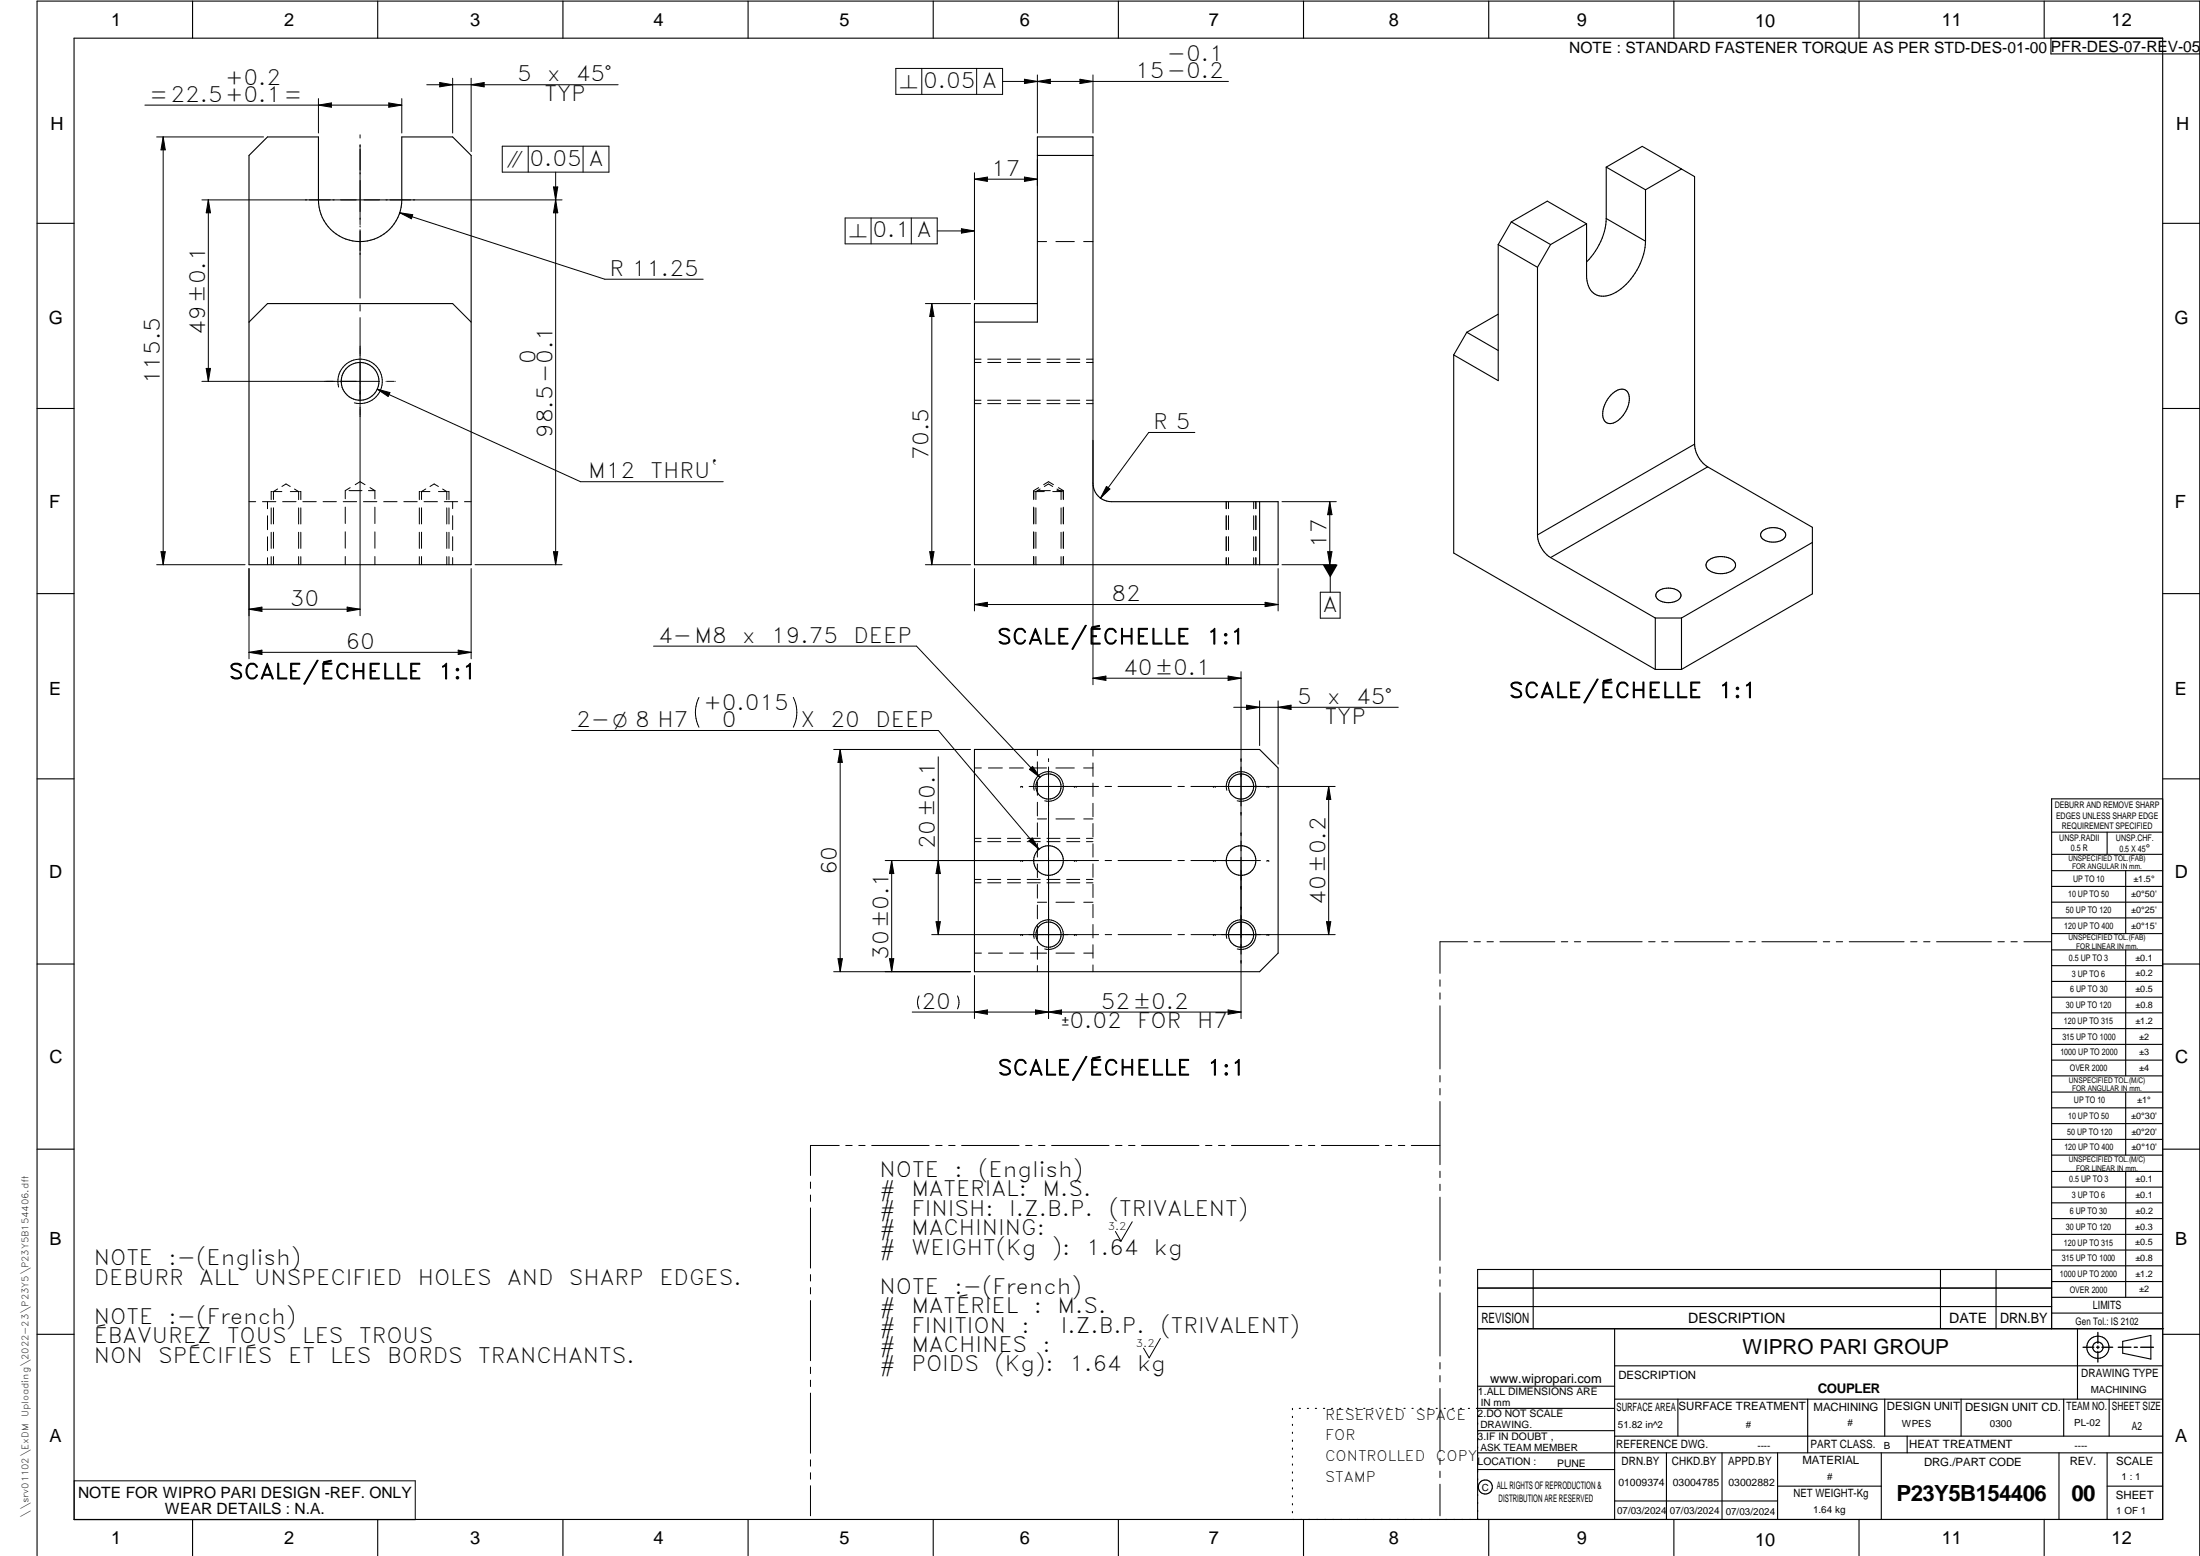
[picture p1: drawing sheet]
<svg xmlns="http://www.w3.org/2000/svg" width="594mm" height="420mm" viewBox="0 0 594 420" stroke-linecap="round" stroke-linejoin="round" font-family="sans-serif">
<g fill="none" stroke="#000" stroke-width=".3">
<path d="M20 10.3h564v400h-564zM52 .3v10M102 .3v10M152 .3v10M202 .3v10M252 .3v10M302 .3v10M352 .3v10M402 .3v10M452 .3v10M502 .3v10M552 .3v10"/>
<path d="M553.8 10.3v4.3h40.3M72.2 37h13.8v17a11.3 11.3 0 0 0 11.2 11.2 11.3 11.3 0 0 0 11.3-11.2v-17h13.7l5 5v110.5h-60v-110.5zM280.1 42h15M408.1 59.9l9.7-5.6 10.6 6.1M408.1 59.9l10.6 6.1M408.1 59.9l-3.5 6.1M433.7 45.1l9.8-5.6 10.6 6.1M433.7 59a17.8 17.8 0 0 1-5.3 11.7M433.7 45.1v13.9M433.7 45.1l10.6 6.1M433.7 59l10.6 6.1M444.3 51.2v13.9"/>
<path d="M454.1 45.6l3.5 2.1v72.2M454.1 45.6l-9.8 5.6M10 60.3h10M404.6 66v36.8l-12-7M404.6 66l10.6 6.2M415.2 72.2v72.2M418.7 66l-3.5 6.2M428.4 60.4l-9.7 5.6M428.4 60.4v13.9a5.2 5.2 0 0 0 3.4 5.6 9.1 9.1 0 0 0 8-3.8 17.8 17.8 0 0 0 4.5-11M584 60.3h10M67.2 87l5-5h50l5 5M280.1 82h-17v70.5h82v-17h-45a5 5 0 0 1-5-5v-93.5h-15v50h-17"/>
<path d="M392.6 95.8v53.5l54.4 31.5M396.1 89.7l-3.5 6.1M396.1 89.7l8.5 4.9M404.6 84.8l-8.5 4.9M10 110.3h10M435.1 106.6a3.5 3.5 0 0 1 3.8-1.3 3.7 3.7 0 0 1 .7 4.6 6.4 6.4 0 0 1-4.8 4.5 2.45 2.45 0 0 1-2-3.3 8.3 8.3 0 0 1 2.3-4.5zM457.6 119.9a7.9 7.9 0 0 0 3.5 6.2M457.6 119.9l-42.4 24.5M584 110.3h10M340.1 135.5v17M461.1 126.1l28.3 16.3v18l-35.3 20.4M461.1 126.1l-42.4 24.5"/>
<path d="M415.2 144.4a7.9 7.9 0 0 0 3.5 6.2M418.7 150.6l28.3 16.3M447.5 159.9a4.7 4.7 0 0 1 6.3 .2 1.6 1.6 0 0 1-1.3 2.2 4.6 4.6 0 0 1-5.2-.9l-.2-.6zM461.2 151.5a5.5 5.5 0 0 1 7.3 .4 1.96 1.96 0 0 1-1.7 2.7 5.4 5.4 0 0 1-5.9-1.2l-.2-1zM475.8 143.6a4.7 4.7 0 0 1 6.2 .2 1.62 1.62 0 0 1-1.2 2.2 4.6 4.6 0 0 1-5.2-1l-.2-.6zM489.4 146.5l-35.3 20.4M10 160.3h10M447 166.9v13.9M447 166.9h7.1M454.1 166.9v13.9M584 160.3h10M447 180.8h7.1"/>
<path d="M10 210.3h10M263.1 202.4h77l5 5v50l-5 5h-77zM584 215.7h-30v143.1M584 210.3h10M554 230.7h30M554 224.7h30M554 235.1h30M554 239.4h30M569 224.7v6M574 235.1v17M554 243.6h30M554 247.9h30"/>
<path d="M554 252.1h30M554 256.5h30M574 256.5v34M10 260.3h10M554 260.8h30M554 265h30M554 269.3h30M554 273.5h30M554 277.7h30M584 260.3h10M554 282h30M554 286.3h30"/>
<path d="M554 290.5h30M554 294.9h30M554 299.1h30M574 294.9v17M10 310.3h10M554 303.4h30M554 307.7h30M554 311.9h30M554 316.3h30M574 316.3v34M584 310.3h10M554 320.5h30"/>
<path d="M554 324.8h30M554 329.1h30M554 333.3h30M554 337.5h30M399 358.8h185.3M399 352.8h155M399 347.8h155M414 342.8v16M436 358.8v51.5M524 342.8v16M539 342.8v16M554 342.8h-155v67.5"/>
<path d="M554 341.8h30M554 346.1h30M554 350.3h30M554 354.6h30M561 358.8v19M10 360.3h10M399 374.3h37M436 368.8h148M436 377.8h148M453.1 377.8v10M488.1 377.8v14.5M508.9 377.8v10"/>
<path d="M529.6 377.8v10M557.3 377.8v10M569.5 377.8v10M573.2 362.2l7.6-1.6v6.4l-7.6-1.6zM584 360.3h10M349 380.3v.3M349 382.4v.4M349 384.6v.3M349 386.7v.4M349 388.9v.3M349 391v.4M349 393.2v.3"/>
<path d="M349 395.3v.3M349 397.4v.4M349 399.6v.3M350.9 380.3h.3M353 380.3h.3M355.2 380.3h.3M357.4 380.3h.3M359.6 380.3h.3M361.7 380.3h.3M363.9 380.3h.3M366.1 380.3h.3M368.3 380.3h.3"/>
<path d="M370.4 380.3h.3M372.6 380.3h.3M374.8 380.3h.3M376.9 380.3h.4M379.1 380.3h.3M381.3 380.3h.3M383.4 380.3h.4M385.6 380.3h.4M387.8 380.3h.3M390 380.3h.3M392.1 380.3h.4M394.3 380.3h.4"/>
<path d="M396.5 380.3h.3M399 396.8h37M399 392.3h185M399 386.3h37M436 387.8h148M436 380.3h-37.3M450 392.3v18M465 392.3v18M480 392.3v18M508 392.3v18M515 387.8v4.5M556 392.3v18"/>
<path d="M569 392.3v18M52 410.3v9.8M102 410.3v9.8M152 410.3v9.8M202 410.3v9.8M252 410.3v9.8M302 410.3v9.8M349 401.7v.4M349 403.9v.3M349 406v.4M349 408.2v.3M352 410.3v9.8"/>
<path d="M402 410.3v9.8M436 405.3h44M452 410.3v9.8M480 401.3h28M502 410.3v9.8M552 410.3v9.8M569 401.3h15M10 420.1v-419.8h584v419.8"/>
<circle cx="97.2" cy="103" r="5.1"/>
<circle cx="283.1" cy="212.4" r="3.4"/>
<circle cx="335.1" cy="212.4" r="3.4"/>
<circle cx="283.1" cy="232.4" r="4"/>
<circle cx="335.1" cy="232.4" r="4"/>
<circle cx="283.1" cy="252.4" r="3.4"/>
<circle cx="335.1" cy="252.4" r="3.4"/>
<circle cx="566.5" cy="363.8" r="1.4"/>
<circle cx="566.5" cy="363.8" r="3"/>
<circle cx="401.1" cy="401.5" r="1.91"/>
</g>
<g fill="none" stroke="#000" stroke-width=".27">
<path d="M241.9 18.5h28.8v7h-28.8zM248.9 18.5v7M263.7 18.5v7M39.1 28.4h69.4M42.3 37h28.9M44.1 37l.5 3.5h-1.1zM44.1 37v115.5M86 26.6v9.3M86 28.4l3.5-.6v1.2zM97.2 36.4v.9M97.2 39.1v21.5M105 27.8l3.5 .6-3.5 .6z"/>
<path d="M108.5 26.6v9.3M115.2 22.9h51.7M118.7 22.3l3.5 .6-3.5 .6zM122.2 21.1v14.8M127.2 21.1v19.8M127.2 22.9l3.5-.6v1.2zM135.6 39.5h28.8v7h-28.8zM142.6 39.5v7M157.5 39.5v7M270.7 22h61M276.6 21.4l3.5 .6-3.5 .6zM280.1 20.2v15.7"/>
<path d="M280.1 22l3.5-.6v1.2zM291.6 21.4l3.5 .6-3.5 .6zM295.1 20.2v15.7M56.3 54v49M56.3 54l.5 3.5h-1.1zM107.9 57.4l55.4 18h26.6M107.9 57.4l3.6 .6-.4 1.1zM149.5 50.5h1.1l-.6 3.5zM150 54l.6 3.5h-1.1zM150 46.5v106M151.8 54h-97.3M228.2 58.9h24.9v6.9h-24.9z"/>
<path d="M235.2 58.9v6.9M246.1 58.9v6.9M263.1 48.4h17M263.1 46.7v34.2M263.1 48.4l3.5-.6v1.2zM276.6 47.8l3.5 .6-3.5 .6zM280.1 43v7.1M97.2 61v.3M97.2 62v18.5M253.1 62.4h10M259.6 61.8l3.5 .6-3.5 .5zM280.1 65.2h2.5"/>
<path d="M285.1 65.2h5M292.6 65.2h2.5M55.7 99.5h1.1l-.5 3.5zM97.2 82.3v1.7M97.2 85.8v80.5M249.9 82h12.2M251.6 82v70.5M251.6 82l.6 3.5h-1.1zM263.1 97.9h1.8M263.1 97h1.8M266.7 97.9h3.5M266.7 97h3.5"/>
<path d="M272 97.9h3.6M272 97h3.6M277.4 97.9h3.5M277.4 97h3.5M282.7 97.9h3.6M282.7 97h3.6M288.1 97.9h3.5M288.1 97h3.5M293.4 97.9h1.7M293.4 97h1.7M91.4 104.5a6 6 0 0 1 5.3-7.5 6 6 0 0 1 6.5 6.5 6 6 0 0 1-7.5 5.3M101.9 105.1l3.4 .9-.5 1.1z"/>
<path d="M101.9 105.1l54.9 25h38.5M102.5 103h-48M104.2 103h.1M104.6 103h1.8M106.6 103h.1M263.1 108.1h1.8M263.1 109h1.8M266.7 108.1h3.5M266.7 109h3.5M272 108.1h3.6M272 109h3.6M277.4 108.1h3.5"/>
<path d="M277.4 109h3.5M282.7 108.1h3.5M282.7 109h3.6M288 108.1h3.6M288.1 109h3.5M293.4 108.1h1.7M293.4 109h1.7M295.1 118.9v66M322.7 116.8h-12.5l-13 17.7M67.2 135.5h1.8M70.9 135.5h3.6M72.2 135.5v1.9"/>
<path d="M72.2 139.3v3.7M73.2 137.1v4.4M73.4 132.7h-.2v2.2M73.6 132.7h2.5M73.8 137.1v4.4M75 132l-1.2 .7v2.2M76.1 131.4l1.1-.7 1.2 .7M76.3 135.5h3.6M79.5 132.1l1.1 .6v2.2M80.6 137.1v4.4M80.8 132.7h-2.4M81.1 132.7h.1v2.2"/>
<path d="M81.2 137.1v4.4M81.8 135.5h3.6M87.2 135.5h3.6M92.7 135.5h3.6M93.2 136.9v4.5M94.2 132.5h3.5M94.6 131.7l-1.4 .8v2.2M98.1 135.5h3.7M98.6 130.9l-1.4-.8-1.3 .8M99.5 132.5h1.7M99.9 131.7l1.3 .8M101.2 132.5v2.2"/>
<path d="M101.2 136.9v4.5M103.6 135.5h3.6M109 135.5h3.7M113.2 137.1v4.4M113.4 132.7h-.2v2.2M113.6 132.7h2.5M113.8 137.1v4.4M114.5 135.5h3.6M115 132l-1.2 .7v2.2M116.1 131.4l1.1-.7 1.2 .7M119.5 132.1l1.1 .6v2.2M120 135.5h3.6"/>
<path d="M120.6 137.1v4.4M120.8 132.7h-2.4M121.1 132.7h.1v2.2M121.2 137.1v4.4M122.2 135.5v1.9M122.2 139.3v3.7M125.4 135.5h1.8M279.1 132.7h.2M279.1 136.9v4.6M279.5 132.7h2.5M279.7 137.1v4.4M280.2 132.5h3.4"/>
<path d="M280.5 131.7l-1.4 .8v2.4M280.9 132l-1.2 .7v2.2M282 131.4l1.1-.7 1.2 .7M284.5 130.9l-1.4-.8-1.3 .8M285.4 132.5h1.7M285.4 132.1l1.1 .6v2.2M285.8 131.7l1.3 .8M286.5 137.1v4.4M286.7 132.7h-2.4M286.9 132.7h.2M287.1 132.5v2.4M287.1 136.9v4.6"/>
<path d="M298.8 131.3l.9 .7-2.5 2.5zM331.1 135.5v1.9M331.1 139.3v3.7M331.7 135.5v1.9M331.7 139.3v3.7M338.5 135.5v1.9M338.5 139.3v3.7M339.1 135.5v1.9M339.1 139.3v3.7M346.2 135.5h14.6M359.1 135.5l.6 3.5h-1.2zM359.1 135.5v17"/>
<path d="M42.3 152.5h23.9M43.5 149h1.1l-.5 3.5zM67.2 153.5v24.4M72.2 144.9v3.8M72.2 150.6v1.9M73.2 143.7v4.4M73.2 150.3v2.2M73.8 143.7v4.4M73.8 150.3v2.2M80.6 143.7v4.4M80.6 150.3v2.2M81.2 143.7v4.4"/>
<path d="M81.2 150.3v2.2M93.2 143.6v4.4M93.2 150.3v2.2M101.2 143.6v4.4M101.2 150.3v2.2M113.2 143.7v4.4M113.2 150.3v2.2M113.8 143.7v4.4M113.8 150.3v2.2M120.6 143.7v4.4M120.6 150.3v2.2M121.2 143.7v4.4"/>
<path d="M121.2 150.3v2.2M122.2 144.9v3.8M122.2 150.6v1.9M127.2 153.5v24.4M128.3 152.5h23.5M149.5 149h1.1l-.6 3.5zM249.9 152.5h12.2M251.1 149h1.1l-.6 3.5zM263.1 153.5v11.5M279.1 143.6v4.5M279.1 150.3v2.2M279.7 143.7v4.4"/>
<path d="M279.7 150.3v2.2M286.5 143.7v4.4M286.5 150.3v2.2M287.1 143.6v4.5M287.1 150.3v2.2M331.1 144.9v3.8M331.1 150.6v1.9M331.7 144.9v3.8M331.7 150.6v1.9M338.5 144.9v3.8M338.5 150.6v1.9M339.1 144.9v3.8"/>
<path d="M339.1 150.6v1.9M345.1 153.5v11.5M346.2 152.5h14.6M356.5 159.9h5.4v7h-5.4zM358.5 149h1.2l-.6 3.5zM359.2 152.5v7.4M67.2 176.1h60M67.2 164.5h30M67.2 164.5l3.5-.6v1.2zM67.2 176.1l3.5-.5v1.1zM93.7 163.9l3.5 .6-3.5 .6zM123.7 175.6l3.5 .5-3.5 .6z"/>
<path d="M176.5 174.5h71l33.3 35.4M263.1 163.2l3.5-.6v1.2zM263.1 163.2h82M341.6 162.6l3.5 .6-3.5 .6zM154.4 197.3h99l27.2 32M188.7 188.3a9 9 0 0 0 0 8.1M214.2 188.3a9 9 0 0 1 0 8.1M295.1 183.1h40M295.1 183.1l3.5-.5v1.1zM331.6 182.6l3.5 .5-3.5 .6zM333.1 191h44.5M335.1 181.4v93.6"/>
<path d="M336.6 190.4l3.5 .6-3.5 .6zM340.1 189.3v12M345.1 189.3v17M345.1 191l3.5-.6v1.2zM225.1 202.4h37M226.9 202.4v60M226.9 202.4l.6 3.5h-1.2zM253.4 204.4v48M263.1 207.4h1.9M266.9 207.4h3.8M272.6 207.4h3.7M275.6 212.4h.1"/>
<path d="M275.7 212.4h.4M276.1 212.4h.1M277.9 212.4h18.7M278 207.8l.8-.9 2 3zM278.3 207.4h4.3M279.3 213.4a4 4 0 0 1 3.5-5 4 4 0 0 1 4.3 4.3 4 4 0 0 1-5 3.5M280.1 202.4v1.6M280.1 205.7v3.5M280.1 211.1v3.7M280.1 216.6v3.7M283.1 205.4h.1M283.1 204.9h.1"/>
<path d="M283.1 219.4h.1M283.1 219.9h.1M283.1 205v.3M283.1 207.1v67.9M285.1 207.4h5M290.1 212.4h.1M290.6 212.4h.1M292.6 207.4h2.5M295.1 202.4v1.8M295.1 206v3.6M295.1 211.5v3.6M295.1 216.9v3.6"/>
<path d="M298.4 212.4h1.8M301.9 212.4h14.4M318.1 212.4h1.7M327.7 212.4h.1M328.1 212.4h.1M331.3 213.4a4 4 0 0 1 3.5-5 4 4 0 0 1 4.3 4.3 4 4 0 0 1-5 3.5M335.1 205.4h.1M335.1 204.9h.1M335.1 219.4h.1M335.1 219.9h.1M342.1 212.4h.1M342.6 212.4h.1"/>
<path d="M358.8 212.4l.6 3.5h-1.2zM358.8 212.4v40M360.5 212.4h-38.9M239 232.4h57.6M240.8 232.4l.6 3.5h-1.2zM240.8 232.4v30M253.4 232.4l.5 3.5h-1.1zM263.1 227.3h1.8M263.1 238.4h1.8M263.1 226.4h1.8M263.1 237.5h1.8M266.7 237.5h3.5"/>
<path d="M266.7 227.3h3.5M266.7 238.4h3.5M266.7 226.4h3.5M272 237.5h3.6M272 227.3h3.6M272 238.4h3.6M272 226.4h3.6M275.6 232.4h.1M276.1 232.4h.1M277.4 237.5h3.5M277.4 227.3h3.5M277.4 238.4h3.5"/>
<path d="M277.4 226.4h3.5M277.8 227l.9-.7 1.9 3zM280.1 222.2v3.7M280.1 227.8v3.6M280.1 233.3v3.7M280.1 238.8v3.7M280.1 221.1h2.5M282.7 237.5h3.5M282.7 227.3h3.6M282.7 238.4h3.6M282.7 226.4h3.6M283.1 225.4h.1"/>
<path d="M283.1 224.9h.1M283.1 239.4h.1M283.1 239.9h.1M285.2 221.1h4.9M288 237.5h3.6M288.1 227.3h3.5M288.1 238.4h3.5M288.1 226.4h3.5M290.1 232.4h.1M290.6 232.4h.1M292.6 221.1h2.5M293.4 237.5h1.7"/>
<path d="M293.4 227.3h1.7M293.4 238.4h1.7M293.4 226.4h1.7M295.1 222.4v3.6M295.1 227.8v3.6M295.1 233.3v3.6M295.1 238.7v3.7M298.4 232.4h1.8M301.9 232.4h14.4M318.1 232.4h1.7M327.7 232.4h.1M328.1 232.4h.1"/>
<path d="M335.1 225.4h.1M335.1 224.9h.1M335.1 239.4h.1M335.1 239.9h.1M340.4 232.4h-18.8M342.1 232.4h.1M342.2 232.4h.3M342.6 232.4h.1M226.3 258.9h1.2l-.6 3.5zM240.2 258.9h1.2l-.6 3.5zM251.6 252.4h45.1M252.8 248.9h1.1l-.5 3.5z"/>
<path d="M263.1 257.4h1.9M266.9 257.4h3.8M272.6 257.4h3.7M275.6 252.4h.1M276.1 252.4h.1M278.3 257.4h4.3M279.3 253.4a4 4 0 0 1 3.5-5 4 4 0 0 1 4.3 4.3 4 4 0 0 1-5 3.5M280.1 244.4v3.7M280.1 250v3.6M280.1 255.5v3.5M280.1 243.6h2.5M283.1 245.4h.1"/>
<path d="M283.1 244.9h.1M283.1 259.4h.1M283.1 259.8h.1M285.2 257.4h4.9M285.2 243.6h4.9M290.1 252.4h.1M290.6 252.4h.1M292.6 257.4h2.5M292.6 243.6h2.5M295.1 244.2v3.6M295.1 249.6v3.7M295.1 255.1v3.6"/>
<path d="M298.4 252.4h1.8M301.9 252.4h14.5M318.1 252.4h1.7M327.7 252.4h.1M328.1 252.4h.1M331.3 253.4a4 4 0 0 1 3.5-5 4 4 0 0 1 4.3 4.3 4 4 0 0 1-5 3.5M335.1 245.4h.1M335.1 244.9h.1M335.1 259.4h.1M335.1 259.8h.1M342.1 252.4h.1M342.6 252.4h.1"/>
<path d="M358.2 248.9h1.2l-.6 3.5zM360.5 252.4h-38.9M396.3 254.3h-7.5v8.5M398 254.3h1.8M401.5 254.3h1.8M405 254.3h14.9M421.6 254.3h1.7M425.1 254.3h1.7M428.6 254.3h14.8M445.2 254.3h1.7M448.7 254.3h1.7M452.2 254.3h14.8"/>
<path d="M468.8 254.3h1.7M472.3 254.3h1.7M475.8 254.3h14.8M492.4 254.3h1.7M495.9 254.3h1.7M499.4 254.3h14.8M515.9 254.3h1.8M519.4 254.3h1.8M522.9 254.3h14.9M539.5 254.3h1.7M543 254.3h1.7M546.5 254.3h7.4"/>
<path d="M225.1 262.4h37M246.3 273.3h88.8M248.2 268.9l-.5 1.8 .5 1.7M258.6 268.9l.4 1.8-.4 1.7M263.1 263.4v11.6M263.1 273.3l3.5-.6v1.2zM279.6 272.7l3.5 .6-3.5 .6zM280.1 260.7v1.7M283.1 273.3l3.5-.6v1.2zM295.1 260.6v1.8M331.6 272.7l3.5 .6-3.5 .6zM388.8 264.6v1.7"/>
<path d="M388.8 268.1v1.7M388.8 271.6v17M388.8 290.4v1.8M388.8 293.9v1.8M388.8 297.4v17.1M218.9 319.2v1.7M226.6 309.3h-7.7v8.1M228.4 309.3h1.7M231.9 309.3h1.7M235.4 309.3h15.5M252.7 309.3h1.7M256.2 309.3h1.7"/>
<path d="M259.7 309.3h15.5M277 309.3h1.7M280.5 309.3h1.7M284 309.3h15.5M301.2 309.3h1.8M304.8 309.3h1.7M308.2 309.3h15.6M325.5 309.3h1.8M329 309.3h1.8M332.5 309.3h15.6M349.8 309.3h1.8M353.3 309.3h1.7"/>
<path d="M356.8 309.3h15.5M374.1 309.3h1.7M377.6 309.3h1.7M381.1 309.3h7.7M388.8 316.3v1.7M388.8 319.8v1.7M218.9 322.7v1.7M218.9 326.2v16.2M305.7 329.9l-3 5.3-1.5-2.7M388.8 323.3v17M218.9 344.2v1.7M218.9 347.7v1.7"/>
<path d="M218.9 351.2v16.2M388.8 342.1v1.7M388.8 345.6v1.7M388.8 349.1v17.1M218.9 369.2v1.7M218.9 372.7v1.7M218.9 376.2v16.2M313.3 361.4l-3 5.3-1.5-2.7M388.8 367.9v1.8M388.8 371.4v1.7M388.8 374.9v17.1M20 399.9h92.1v10.5h-92.1z"/>
<path d="M218.9 394.2v1.7M218.9 397.7v1.7M388.8 393.8v1.7M388.8 397.3v1.7M218.9 401.2v8.1M388.8 400.8v8.5"/>
</g>
<path d="M566.5 359.8v2.9M562.5 363.8h2.9M566.1 363.8h.8M566.5 363.5v.7M566.5 364.9v2.9M567.6 363.8h2.9M572 363.8h3.4M576.3 363.8h.9M578.1 363.8h3.4" fill="none" stroke="#000" stroke-width=".36"/>
<g fill="#000">
<path d="M86 28.4l3.5-.6v1.2zM105 27.8l3.5 .6-3.5 .6zM118.7 22.3l3.5 .6-3.5 .6zM127.2 22.9l3.5-.6v1.2zM276.6 21.4l3.5 .6-3.5 .6zM280.1 22l3.5-.6v1.2zM291.6 21.4l3.5 .6-3.5 .6zM44.1 37l.5 3.5h-1.1zM56.3 54l.5 3.5h-1.1zM107.9 57.4l3.6 .6-.4 1.1zM149.5 50.5h1.1l-.6 3.5zM150 54l.6 3.5h-1.1z"/>
<path d="M263.1 48.4l3.5-.6v1.2zM276.6 47.8l3.5 .6-3.5 .6zM259.6 61.8l3.5 .6-3.5 .5zM55.7 99.5h1.1l-.5 3.5zM251.6 82l.6 3.5h-1.1zM101.9 105.1l3.4 .9-.5 1.1zM298.8 131.3l.9 .7-2.5 2.5zM359.1 135.5l.6 3.5h-1.2zM43.5 149h1.1l-.5 3.5zM149.5 149h1.1l-.6 3.5zM251.1 149h1.1l-.6 3.5zM358.5 149h1.2l-.6 3.5z"/>
<path d="M357.2 152.5h4l-2 3.5zM67.2 164.5l3.5-.6v1.2zM67.2 176.1l3.5-.5v1.1zM93.7 163.9l3.5 .6-3.5 .6zM123.7 175.6l3.5 .5-3.5 .6zM263.1 163.2l3.5-.6v1.2zM341.6 162.6l3.5 .6-3.5 .6zM295.1 183.1l3.5-.5v1.1zM331.6 182.6l3.5 .5-3.5 .6zM336.6 190.4l3.5 .6-3.5 .6zM345.1 191l3.5-.6v1.2zM226.9 202.4l.6 3.5h-1.2z"/>
<path d="M278 207.8l.8-.9 2 3zM358.8 212.4l.6 3.5h-1.2zM240.8 232.4l.6 3.5h-1.2zM253.4 232.4l.5 3.5h-1.1zM277.8 227l.9-.7 1.9 3zM226.3 258.9h1.2l-.6 3.5zM240.2 258.9h1.2l-.6 3.5zM252.8 248.9h1.1l-.5 3.5zM358.2 248.9h1.2l-.6 3.5zM263.1 273.3l3.5-.6v1.2zM279.6 272.7l3.5 .6-3.5 .6zM283.1 273.3l3.5-.6v1.2z"/>
<path d="M331.6 272.7l3.5 .6-3.5 .6z"/>
</g>
<g font-size="6">
<text x="512.1" y="405.2">P23Y5B154406</text>
<text x="559.4" y="405.2">00</text>
</g>
<g font-size="5.7">
<text x="315.1" y="16.6">-0.1</text>
<text x="60.8" y="22.9">+0.2</text>
<text x="139.6" y="22">5</text>
<text x="147.7" y="22">x</text>
<text x="155.5" y="22">45°</text>
<text x="249.3" y="23.7">0.05 A</text>
<text x="306.5" y="21.1">15-0.2</text>
<text x="40.4" y="27.5">=22.5+0.1=</text>
<text x="147.1" y="27.2">TYP</text>
<text x="143" y="44.7">0.05 A</text>
<text x="267.7" y="47.5">17</text>
<text x="235.6" y="64.1">0.1 A</text>
<text x="164.5" y="74.5">R 11.25</text>
<text x="55.4" y="90.3" transform="rotate(-90 55.4 90.3)">49±0.1</text>
<text x="144.6" y="98.3" transform="rotate(-90 144.6 98.3)">0</text>
<text x="43.2" y="103.8" transform="rotate(-90 43.2 103.8)">115.5</text>
<text x="149.2" y="118.3" transform="rotate(-90 149.2 118.3)">98.5-0.1</text>
<text x="311.4" y="115.9">R 5</text>
<text x="250.8" y="124.3" transform="rotate(-90 250.8 124.3)">70.5</text>
<text x="158.8" y="129.2">M12</text>
<text x="175.7" y="129.2">THRU`</text>
<text x="358.2" y="147.9" transform="rotate(-90 358.2 147.9)">17</text>
<text x="78.3" y="163.6">30</text>
<text x="300.2" y="162.3">82</text>
<text x="357.2" y="165.2">A</text>
<text x="177.7" y="173.6">4-M8</text>
<text x="200.4" y="173.6">x</text>
<text x="208.2" y="173.6">19.75</text>
<text x="230.5" y="173.6">DEEP</text>
<text x="269.2" y="173.9">SCALE/ÉCHELLE</text>
<text x="325.8" y="173.9">1:1</text>
<text x="93.3" y="175.3">60</text>
<text x="61.8" y="183.3">SCALE/ÉCHELLE</text>
<text x="118.4" y="183.3">1:1</text>
<text x="303.3" y="182.3">40±0.1</text>
<text x="190" y="191.8">+0.015</text>
<text x="350.3" y="190.1">5</text>
<text x="358.4" y="190.1">x</text>
<text x="366.2" y="190.1">45°</text>
<text x="407.5" y="188.4">SCALE/ÉCHELLE</text>
<text x="464" y="188.4">1:1</text>
<text x="155.6" y="196.4">2-O 8 H7</text>
<text x="194.9" y="196.4">0</text>
<text x="216.1" y="196.4">X</text>
<text x="224.3" y="196.4">20</text>
<text x="236.4" y="196.4">DEEP</text>
<text x="357.7" y="195.4">TYP</text>
<text x="252.5" y="229.3" transform="rotate(-90 252.5 229.3)">20±0.1</text>
<text x="226" y="236.3" transform="rotate(-90 226 236.3)">60</text>
<text x="357.9" y="244.2" transform="rotate(-90 357.9 244.2)">40±0.2</text>
<text x="239.9" y="259.2" transform="rotate(-90 239.9 259.2)">30±0.1</text>
<text x="248.8" y="272.4">20</text>
<text x="297.3" y="272.4">52±0.2</text>
<text x="307.1" y="277.7">FOR</text>
<text x="323.2" y="277.7">H7</text>
<text x="269.4" y="290.3">SCALE/ÉCHELLE</text>
<text x="326" y="290.3">1:1</text>
<text x="237.5" y="317.8">NOTE</text>
<text x="257.7" y="317.8">:</text>
<text x="264.2" y="317.8">(English)</text>
<text x="237.5" y="323.1">#</text>
<text x="246.1" y="323.1">MATERIAL:</text>
<text x="281.5" y="323.1">M.S.</text>
<text x="237.5" y="328.3">#</text>
<text x="246.1" y="328.3">FINISH:</text>
<text x="272.5" y="328.3">I.Z.B.P.</text>
<text x="299.4" y="328.3">(TRIVALENT)</text>
<text x="237.5" y="333.6">#</text>
<text x="246.1" y="333.6">MACHINING:</text>
<text x="25.3" y="341.7">NOTE</text>
<text x="45.5" y="341.7">:-(English)</text>
<text x="237.5" y="338.8">#</text>
<text x="246.1" y="338.8">WEIGHT(Kg</text>
<text x="284" y="338.8">):</text>
<text x="293.3" y="338.8">1.64</text>
<text x="311.6" y="338.8">kg</text>
<text x="25.3" y="347">DEBURR</text>
<text x="53.8" y="347">ALL</text>
<text x="68.7" y="347">UNSPECIFIED</text>
<text x="112.8" y="347">HOLES</text>
<text x="136.9" y="347">AND</text>
<text x="153.6" y="347">SHARP</text>
<text x="178.1" y="347">EDGES.</text>
<text x="237.5" y="349.3">NOTE</text>
<text x="257.7" y="349.3">:-(French)</text>
<text x="25.3" y="357.5">NOTE</text>
<text x="45.5" y="357.5">:-(French)</text>
<text x="237.5" y="354.6">#</text>
<text x="237.5" y="359.8">#</text>
<text x="246.1" y="354.6">MATÉRIEL</text>
<text x="246.1" y="359.8">FINITION</text>
<text x="275.9" y="359.8">:</text>
<text x="279.2" y="354.6">:</text>
<text x="285.6" y="354.6">M.S.</text>
<text x="286.5" y="359.8">I.Z.B.P.</text>
<text x="313.4" y="359.8">(TRIVALENT)</text>
<text x="25.3" y="362.7">ÉBAVUREZ</text>
<text x="61.3" y="362.7">TOUS</text>
<text x="81.6" y="362.7">LES</text>
<text x="97" y="362.7">TROUS</text>
<text x="237.5" y="365.1">#</text>
<text x="246.1" y="365.1">MACHINES</text>
<text x="281.6" y="365.1">:</text>
<text x="25.3" y="368">NON</text>
<text x="42.7" y="368">SPÉCIFIÉS</text>
<text x="77.8" y="368">ET</text>
<text x="89.2" y="368">LES</text>
<text x="104.5" y="368">BORDS</text>
<text x="129.1" y="368">TRANCHANTS.</text>
<text x="237.5" y="370.3">#</text>
<text x="246.1" y="370.3">POIDS</text>
<text x="268.6" y="370.3">(Kg):</text>
<text x="288.8" y="370.3">1.64</text>
<text x="307.1" y="370.3">kg</text>
</g>
<text font-size="5.6" x="470.5" y="365.5">WIPRO PARI GROUP</text>
<g font-size="5.4">
<text x="243" y="23.7">n</text>
<text x="136.9" y="44.7">i</text>
<text x="229.3" y="64.1">n</text>
<text x="286.7" y="277.7">u0.02</text>
</g>
<g font-size="4.9">
<text x="30" y="7">1</text>
<text x="76.7" y="7">2</text>
<text x="127" y="7">3</text>
<text x="176.5" y="7">4</text>
<text x="226.7" y="7">5</text>
<text x="275.4" y="7">6</text>
<text x="326.4" y="7">7</text>
<text x="375" y="7">8</text>
<text x="425.8" y="7">9</text>
<text x="473.9" y="7.4">10</text>
<text x="524.3" y="7">11</text>
<text x="570.2" y="7">12</text>
<text x="13.6" y="35.2">H</text>
<text x="587.6" y="35.2">H</text>
<text x="13.2" y="87.5">G</text>
<text x="587.2" y="87.5">G</text>
<text x="13.3" y="137.1">F</text>
<text x="587.3" y="137.1">F</text>
<text x="13.3" y="187.6">E</text>
<text x="587.3" y="187.6">E</text>
<text x="13.3" y="237">D</text>
<text x="587.3" y="237">D</text>
<text x="13.4" y="287.1">C</text>
<text x="587.4" y="287.1">C</text>
<text x="13.4" y="336.3">B</text>
<text x="587.4" y="336.3">B</text>
<text x="13.4" y="389.3">A</text>
<text x="587.4" y="389.3">A</text>
<text x="30" y="417">1</text>
<text x="76.7" y="417">2</text>
<text x="127" y="417">3</text>
<text x="176.5" y="417">4</text>
<text x="226.7" y="417">5</text>
<text x="275.4" y="417">6</text>
<text x="326.4" y="417">7</text>
<text x="375" y="417">8</text>
<text x="425.8" y="417">9</text>
<text x="473.9" y="417.4">10</text>
<text x="524.3" y="417">11</text>
<text x="570.2" y="417">12</text>
</g>
<g font-size="4.2">
<text x="423.7" y="14.3">NOTE : STANDARD FASTENER TORQUE AS PER STD-DES-01-00</text>
<text x="553.8" y="14">PFR-DES-07-REV-05</text>
<text x="21.1" y="404.4">NOTE FOR WIPRO PARI DESIGN -REF. ONLY</text>
<text x="44.5" y="408.9">WEAR DETAILS : N.A.</text>
</g>
<g font-size="3.9">
<text x="357.8" y="383.4">RESERVED</text>
<text x="382.3" y="383.4">SPACE</text>
<text x="357.8" y="388.9">FOR</text>
<text x="357.8" y="394.5">CONTROLLED</text>
<text x="387.8" y="394.5">COPY</text>
<text x="357.8" y="400.1">STAMP</text>
</g>
<g font-size="3.8">
<text x="400.1" y="357.1">REVISION</text>
<text x="455.9" y="357.1">DESCRIPTION</text>
<text x="526.4" y="357.1">DATE</text>
<text x="540.1" y="357.1">DRN.BY</text>
</g>
<text font-size="3.6" x="490.8" y="376.2">COUPLER</text>
<text font-size="3.5" x="402.4" y="373.3">www.wipropari.com</text>
<g font-size="3.1">
<text x="565.2" y="353.5">LIMITS</text>
<text x="562" y="371.7">DRAWING TYPE</text>
<text x="437" y="372.3">DESCRIPTION</text>
<text x="436.5" y="380.9">SURFACE AREA</text>
<text x="453.3" y="380.9">SURFACE TREATMENT</text>
<text x="489.7" y="380.9">MACHINING</text>
<text x="509.5" y="380.9">DESIGN UNIT</text>
<text x="530.6" y="380.9">DESIGN UNIT CD.</text>
<text x="558" y="380.7">TEAM NO.</text>
<text x="570.3" y="380.7">SHEET SIZE</text>
<text x="575.6" y="386.1">A2</text>
<text x="436.4" y="391.1">REFERENCE DWG.</text>
<text x="437.9" y="395.5">DRN.BY</text>
<text x="451.5" y="395.5">CHKD.BY</text>
<text x="466.6" y="395.5">APPD.BY</text>
<text x="486.7" y="395.4">MATERIAL</text>
<text x="488.9" y="391">PART CLASS.</text>
<text x="515.6" y="391">HEAT TREATMENT</text>
<text x="519.6" y="395.9">DRG./PART CODE</text>
<text x="558.9" y="395.6">REV.</text>
<text x="571.4" y="395.6">SCALE</text>
<text x="484.3" y="404.3">NET WEIGHT-Kg</text>
<text x="571.4" y="404.7">SHEET</text>
</g>
<text font-size="3" x="579.5" y="230.1">°</text>
<g font-size="2.8">
<text x="299.1" y="332.1">3.2</text>
<text x="560.5" y="357.7">Gen Tol.: IS 2102</text>
<text x="306.7" y="363.6">3.2</text>
<text x="399.1" y="376.7">1.ALL DIMENSIONS ARE</text>
<text x="399" y="382.7">2.DO NOT SCALE</text>
<text x="399" y="388.7">3.IF IN DOUBT ,</text>
<text x="399" y="395.5">LOCATION :</text>
<text x="420.5" y="396">PUNE</text>
<text x="437" y="401.3">01009374</text>
<text x="451.7" y="401.2">03004785</text>
<text x="466.7" y="401.3">03002882</text>
<text x="404.2" y="402">ALL RIGHTS OF REPRODUCTION &amp;</text>
<text x="404.7" y="405.4">DISTRIBUTION ARE RESERVED</text>
</g>
<g font-size="2.7">
<text x="564.6" y="376.2">MACHINING</text>
<text x="399.9" y="379.7">IN mm</text>
<text x="399.8" y="385.7">DRAWING.</text>
<text x="436.9" y="385.5">51.82 in^2</text>
<text x="471.4" y="385.6">#</text>
<text x="498.9" y="385.1">#</text>
<text x="513.6" y="385.3">WPES</text>
<text x="537.3" y="385.2">0300</text>
<text x="560.1" y="385.2">PL-02</text>
<text x="399.8" y="391.8">ASK TEAM MEMBER</text>
<text x="474.6" y="391.2">----</text>
<text x="508.7" y="391.2">B</text>
<text x="560.2" y="391.2">----</text>
<text x="493.4" y="399.6">#</text>
<text x="572.9" y="399.8">1 : 1</text>
<text x="400.1" y="402.5">C</text>
<text x="436.7" y="408.7">07/03/2024</text>
<text x="450.9" y="408.8">07/03/2024</text>
<text x="466" y="409">07/03/2024</text>
<text x="489.6" y="408.5">1.64 kg</text>
<text x="571.5" y="408.7">1 OF 1</text>
</g>
<g font-size="2.5">
<text x="559.2" y="229.9">0.5 R</text>
<text x="572.3" y="230.1">0.5 X 45</text>
<text x="559.4" y="323.5">3 UP TO 6</text>
<text x="558.9" y="327.8">6 UP TO 30</text>
<text x="557.8" y="332">30 UP TO 120</text>
</g>
<g font-size="2.4">
<text x="554.9" y="218.3">DEBURR AND REMOVE SHARP</text>
<text x="555.2" y="221.1">EDGES UNLESS SHARP EDGE</text>
<text x="556.1" y="227.2">UNSP.RADII</text>
<text x="556.8" y="223.8">REQUIREMENT SPECIFIED</text>
<text x="571.4" y="227">UNSP.CHF.</text>
<text x="559.8" y="238">UP TO 10</text>
<text x="576.1" y="238.1">±1.5°</text>
<text x="558.5" y="242.3">10 UP TO 50</text>
<text x="575.5" y="242.3">±0°50'</text>
<text x="557.4" y="250.8">120 UP TO 400</text>
<text x="557.9" y="246.5">50 UP TO 120</text>
<text x="575.5" y="250.8">±0°15'</text>
<text x="575.5" y="246.6">±0°25'</text>
<text x="558.7" y="259.4">0.5 UP TO 3</text>
<text x="559.5" y="263.7">3 UP TO 6</text>
<text x="576.6" y="259.4">±0.1</text>
<text x="576.6" y="263.7">±0.2</text>
<text x="559" y="268">6 UP TO 30</text>
<text x="576.6" y="268">±0.5</text>
<text x="557.9" y="272.2">30 UP TO 120</text>
<text x="576.6" y="272.2">±0.8</text>
<text x="556.9" y="280.7">315 UP TO 1000</text>
<text x="557.3" y="276.5">120 UP TO 315</text>
<text x="576.6" y="276.5">±1.2</text>
<text x="577.7" y="280.7">±2</text>
<text x="556.4" y="284.9">1000 UP TO 2000</text>
<text x="577.6" y="285">±3</text>
<text x="558.9" y="289.2">OVER 2000</text>
<text x="577.7" y="289.3">±4</text>
<text x="560" y="297.9">UP TO 10</text>
<text x="577.1" y="297.9">±1°</text>
<text x="558.5" y="302.1">10 UP TO 50</text>
<text x="575.5" y="302.2">±0°30'</text>
<text x="557.5" y="310.6">120 UP TO 400</text>
<text x="558.2" y="306.4">50 UP TO 120</text>
<text x="575.5" y="310.6">±0°10'</text>
<text x="575.5" y="306.4">±0°20'</text>
<text x="558.8" y="319.2">0.5 UP TO 3</text>
<text x="576.6" y="323.5">±0.1</text>
<text x="576.6" y="319.3">±0.1</text>
<text x="576.7" y="327.8">±0.2</text>
<text x="576.6" y="332">±0.3</text>
<text x="556.8" y="340.6">315 UP TO 1000</text>
<text x="557.3" y="336.3">120 UP TO 315</text>
<text x="576.6" y="336.3">±0.5</text>
<text x="576.6" y="340.6">±0.8</text>
<text x="556.2" y="344.8">1000 UP TO 2000</text>
<text x="576.6" y="344.8">±1.2</text>
<text x="558.9" y="349">OVER 2000</text>
<text x="577.7" y="349">±2</text>
<text x="7.7" y="382.7" transform="rotate(-90 7.7 382.7)">Uploading\2022-23\P23Y5\P23Y5B154406.dft</text>
<text x="7.7" y="409.9" transform="rotate(-90 7.7 409.9)">\\srv01102\ExDM</text>
</g>
<g font-size="2.1">
<text x="558.6" y="232.4">UNSPECIFIED TOL.(FAB)</text>
<text x="559.5" y="234.8">FOR ANGULAR IN mm.</text>
<text x="558.6" y="254">UNSPECIFIED TOL.(FAB)</text>
<text x="560.7" y="256.3">FOR LINEAR IN mm.</text>
<text x="558.7" y="292.4">UNSPECIFIED TOL.(M/C)</text>
<text x="559.6" y="294.7">FOR ANGULAR IN mm.</text>
<text x="558.7" y="313.8">UNSPECIFIED TOL.(M/C)</text>
<text x="560.6" y="316.2">FOR LINEAR IN mm.</text>
</g>
</svg>
